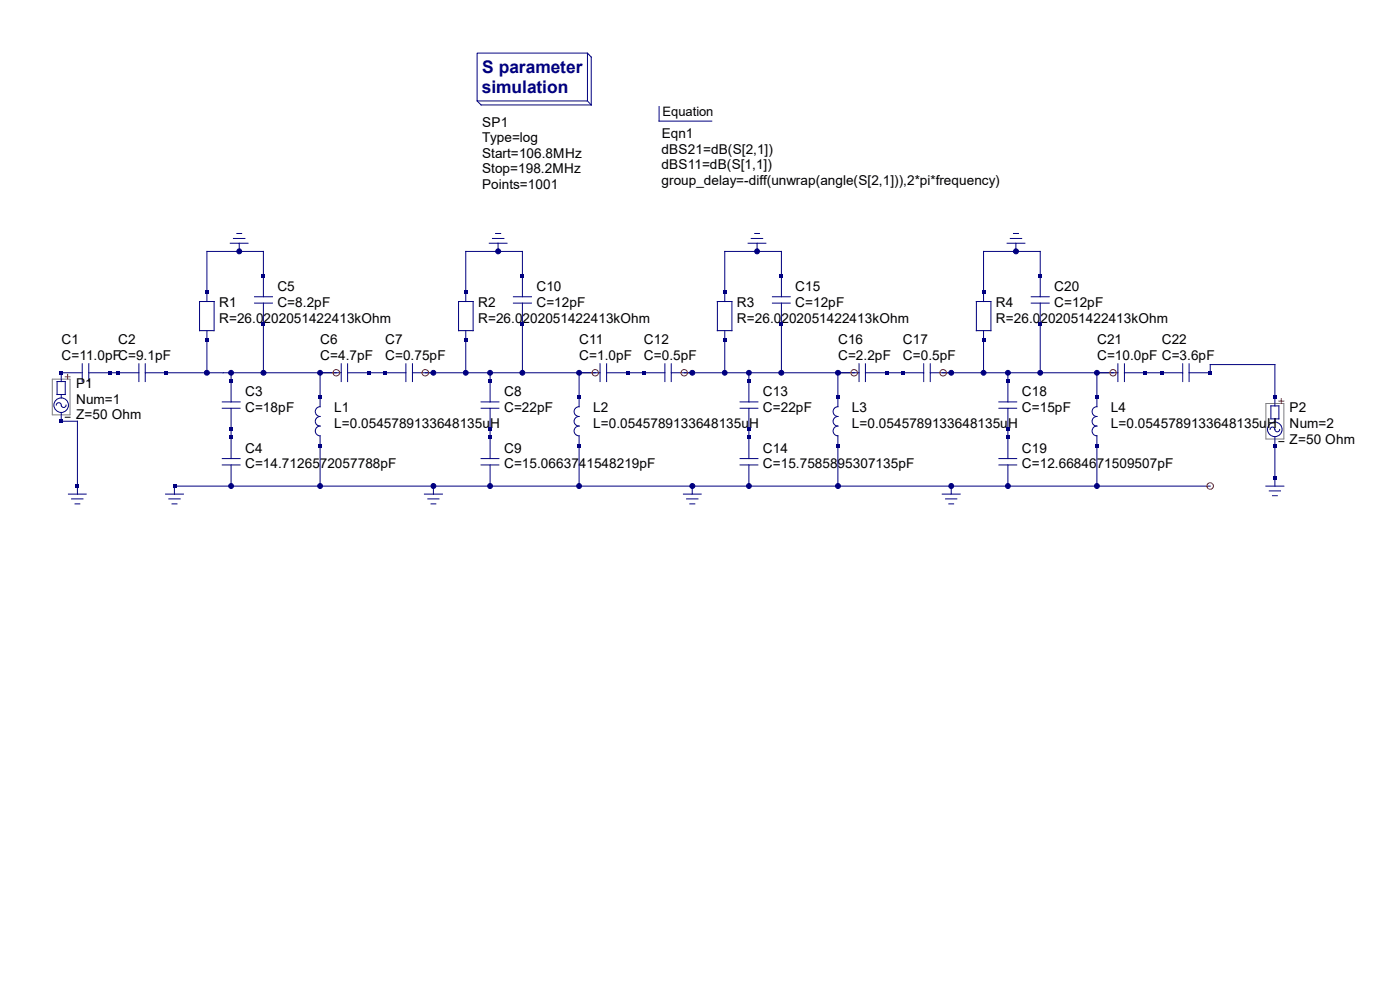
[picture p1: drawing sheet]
<svg xmlns="http://www.w3.org/2000/svg" width="297mm" height="210mm" viewBox="0 0 297 210" stroke-linecap="round" stroke-linejoin="round" font-family="sans-serif">
<g fill="none" stroke="#000080" stroke-width=".21">
<path d="M101.2 11.3h23.4v10.1h-23.4zM124.6 11.3l.8 .8v10.2M101.2 21.4l.9 .9h23.3M124.6 21.4l.8 .9M139.8 22.6v3.1h11.2M48.9 51.6h3.7M49.5 50.6h2.4M50.2 49.5h1.1M50.8 51.6v1.7M103.8 51.6h3.8M104.5 50.6h2.4M105.2 49.5h1"/>
<path d="M105.7 51.6v1.7M158.7 51.6h3.8M159.4 50.6h2.4M160.1 49.5h1M160.6 51.6v1.7M213.7 51.6h3.7M214.3 50.6h2.4M215 49.5h1.1M215.5 51.6v1.7M17.4 79.1h-4.4v1.8M17.4 77.2v3.7M18.8 79.1h10.7"/>
<path d="M18.8 77.2v3.7M29.5 77.2v3.7M30.8 79.1h41.6M30.8 77.2v3.7M42.3 64h3.1v6.1h-3.1zM43.9 70.1v9M49 79.1v6.2M54 64.3h3.8M54 62.9h3.8M55.9 62.9v-9.6h-12v10.7M55.9 64.3v14.8M67.9 79.1v7.2a1.04 1.04 0 0 0-1 1 1.04 1.04 0 0 0 1 1 1.02 1.02 0 0 0-1 1.1 1.02 1.02 0 0 0 1 1 1.04 1.04 0 0 0-1 1 1.04 1.04 0 0 0 1 1.1v10.6"/>
<path d="M72.4 77.2v3.7M73.7 79.1h12.4M73.7 77.2v3.7M86.1 77.2v3.7M87.5 77.2v3.7M87.5 79.1h39.8M97.3 64h3.1v6.1h-3.1zM98.8 70.1v9M104 79.1v6.2M108.9 64.3h3.8M108.9 62.9h3.8M110.8 62.9v-9.6h-12v10.7"/>
<path d="M110.8 64.3v14.8M122.9 79.1v7.2a1.04 1.04 0 0 0-1.1 1 1.04 1.04 0 0 0 1.1 1 1.02 1.02 0 0 0-1.1 1.1 1.02 1.02 0 0 0 1.1 1 1.04 1.04 0 0 0-1.1 1 1.04 1.04 0 0 0 1.1 1.1v10.6M127.3 77.2v3.7M128.7 79.1h12.4M128.7 77.2v3.7M141.1 77.2v3.7M142.4 79.1h39.8M142.4 77.2v3.7M152.2 64h3.1v6.1h-3.1zM153.8 70.1v9M158.9 79.1v6.2M163.9 64.3h3.7"/>
<path d="M163.9 62.9h3.7M165.8 62.9v-9.6h-12v10.7M165.8 64.3v14.8M177.8 79.1v7.2a1.04 1.04 0 0 0-1.1 1 1.04 1.04 0 0 0 1.1 1 1.02 1.02 0 0 0-1.1 1.1 1.02 1.02 0 0 0 1.1 1 1.04 1.04 0 0 0-1.1 1 1.04 1.04 0 0 0 1.1 1.1v10.6M182.2 77.2v3.7M183.6 79.1h12.4M183.6 77.2v3.7M196 77.2v3.7M197.4 79.1h39.8M197.4 77.2v3.7M207.1 64h3.1v6.1h-3.1zM208.7 70.1v9"/>
<path d="M213.8 79.1v6.2M218.8 64.3h3.8M218.8 62.9h3.8M220.7 62.9v-9.6h-12v10.7M220.7 64.3v14.8M232.7 79.1v7.2a1.04 1.04 0 0 0-1 1 1.04 1.04 0 0 0 1 1 1.02 1.02 0 0 0-1 1.1 1.02 1.02 0 0 0 1 1 1.04 1.04 0 0 0-1 1 1.04 1.04 0 0 0 1 1.1v10.6M237.2 77.2v3.7M238.5 79.1h12.4M238.5 77.2v3.7M250.9 77.2v3.7M252.3 79.1h4.5v-1.8h13.7v8.8M252.3 77.2v3.7"/>
<path d="M11.9 85.9a.58 .58 0 0 1 .7-.5 .58 .58 0 0 1 .5 .8 .51 .51 0 0 0 .5 .2 .51 .51 0 0 0 .4-.5M12.1 80.9h1.7v2.8h-1.7zM13 87.5v1.9h3.4v15.4M13 83.7v.7M47.2 98.6h3.7M47.2 97.3h3.7M47.2 86.6h3.7M47.2 85.3h3.7M49 86.6v10.7M49 98.6v4.5M102.1 98.6h3.7M102.1 97.3h3.7"/>
<path d="M102.1 86.6h3.7M102.1 85.3h3.7M104 86.6v10.7M104 98.6v4.5M157 98.6h3.8M157 97.3h3.8M157 86.6h3.8M157 85.3h3.8M158.9 86.6v10.7M158.9 98.6v4.5M211.9 98.6h3.8M211.9 97.3h3.8"/>
<path d="M211.9 86.6h3.8M211.9 85.3h3.8M213.8 86.6v10.7M213.8 98.6v4.5M269.5 91.1a.56 .56 0 0 1 .6-.5 .56 .56 0 0 1 .4 .7 .51 .51 0 0 0 .6 .3 .51 .51 0 0 0 .4-.5M269.6 86.1h1.7v2.8h-1.7zM270.5 88.9v.6M270.5 92.6v10.5M14.5 104.8h3.8M15.2 105.8h2.4M15.9 106.9h1M35.1 104.8h3.8"/>
<path d="M35.8 105.8h2.4M36.5 106.9h1M90 104.8h3.9M90.8 105.8h2.3M91.4 106.9h1.1M91.9 103.1v1.7M145 104.8h3.8M145.7 105.8h2.4M146.3 106.9h1.1M146.9 103.1v1.7M199.9 104.8h3.8M200.6 105.8h2.4"/>
<path d="M201.3 106.9h1M201.8 103.1v1.7M256.8 103.1h-219.8v1.7M268.6 103.1h3.8M269.3 104.1h2.4M270 105.2h1"/>
<circle cx="13" cy="86" r="1.54"/>
<circle cx="270.5" cy="91.1" r="1.55"/>
</g>
<path d="M11.1 80.4h3.8v7.6h-3.8zM268.6 85.6h3.8v7.5h-3.8z" fill="none" stroke="#808080" stroke-width=".21"/>
<path d="M13.8 79.9h1.1M14.4 79.4v1M271.3 85.1h1.1M271.8 84.6v1" fill="none" stroke="#f00" stroke-width=".21"/>
<path d="M13.8 88.5h1.1M271.3 93.7h1.1" fill="none" stroke="#000" stroke-width=".21"/>
<g fill="#000080">
<path d="M16.1 102.7h.7v.8h-.7z" fill-rule="evenodd"/>
<path d="M270.1 83.9h.7v.7h-.7z" fill-rule="evenodd"/>
<path d="M270.1 94.2h.7v.7h-.7z" fill-rule="evenodd"/>
<path d="M270.1 101h.7v.7h-.7z" fill-rule="evenodd"/>
<path d="M36.7 102.7h.7v.8h-.7z" fill-rule="evenodd"/>
<path d="M43.6 71.9h.6v.7h-.6z" fill-rule="evenodd"/>
<path d="M43.6 61.6h.6v.6h-.6z" fill-rule="evenodd"/>
<circle cx="50.7" cy="53.3" r=".52"/>
</g>
<circle cx="50.7" cy="53.3" r=".52" fill="none" stroke="#000080" stroke-width=".21"/>
<circle cx="49" cy="103.1" r=".51" fill="#000080"/>
<circle cx="49" cy="103.1" r=".51" fill="none" stroke="#000080" stroke-width=".21"/>
<g fill="#000080">
<path d="M48.7 92.5h.7v.6h-.7z" fill-rule="evenodd"/>
<path d="M81.3 78.7h.7v.7h-.7z" fill-rule="evenodd"/>
<circle cx="91.9" cy="79.1" r=".51"/>
</g>
<circle cx="91.9" cy="79.1" r=".51" fill="none" stroke="#000080" stroke-width=".21"/>
<g fill="#000080">
<path d="M55.5 68.4h.8v.7h-.8z" fill-rule="evenodd"/>
<path d="M55.5 58.1h.8v.7h-.8z" fill-rule="evenodd"/>
<path d="M48.7 90.8h.7v.6h-.7z" fill-rule="evenodd"/>
<path d="M48.7 80.4h.7v.8h-.7z" fill-rule="evenodd"/>
<circle cx="67.9" cy="79.1" r=".51"/>
</g>
<circle cx="67.9" cy="79.1" r=".51" fill="none" stroke="#000080" stroke-width=".21"/>
<g fill="#000080">
<path d="M77.9 78.7h.7v.7h-.7z" fill-rule="evenodd"/>
<path d="M67.6 94.2h.6v.7h-.6z" fill-rule="evenodd"/>
<path d="M67.6 83.9h.6v.7h-.6z" fill-rule="evenodd"/>
<path d="M12.7 78.7h.6v.7h-.6z" fill-rule="evenodd"/>
<path d="M22.9 78.7h.7v.7h-.7z" fill-rule="evenodd"/>
<path d="M12.7 89h.6v.7h-.6z" fill-rule="evenodd"/>
<path d="M24.6 78.7h.8v.7h-.8z" fill-rule="evenodd"/>
<path d="M35 78.7h.6v.7h-.6z" fill-rule="evenodd"/>
<circle cx="91.9" cy="103.1" r=".52"/>
</g>
<circle cx="91.9" cy="103.1" r=".52" fill="none" stroke="#000080" stroke-width=".21"/>
<g fill="#000080">
<path d="M98.5 71.9h.6v.7h-.6z" fill-rule="evenodd"/>
<path d="M98.5 61.6h.6v.6h-.6z" fill-rule="evenodd"/>
<circle cx="105.7" cy="53.3" r=".53"/>
</g>
<circle cx="105.7" cy="53.3" r=".53" fill="none" stroke="#000080" stroke-width=".21"/>
<g fill="#000080">
<path d="M110.5 68.4h.7v.7h-.7z" fill-rule="evenodd"/>
<path d="M110.5 58.1h.7v.7h-.7z" fill-rule="evenodd"/>
<path d="M122.5 94.2h.7v.7h-.7z" fill-rule="evenodd"/>
<path d="M122.5 83.9h.7v.7h-.7z" fill-rule="evenodd"/>
<circle cx="146.9" cy="103.1" r=".53"/>
</g>
<circle cx="146.9" cy="103.1" r=".53" fill="none" stroke="#000080" stroke-width=".21"/>
<g fill="#000080">
<path d="M153.4 71.9h.7v.7h-.7z" fill-rule="evenodd"/>
<path d="M153.4 61.6h.7v.6h-.7z" fill-rule="evenodd"/>
<circle cx="160.6" cy="53.3" r=".52"/>
</g>
<circle cx="160.6" cy="53.3" r=".52" fill="none" stroke="#000080" stroke-width=".21"/>
<g fill="#000080">
<path d="M165.4 68.4h.7v.7h-.7z" fill-rule="evenodd"/>
<path d="M165.4 58.1h.7v.7h-.7z" fill-rule="evenodd"/>
<path d="M177.4 94.2h.7v.7h-.7z" fill-rule="evenodd"/>
<path d="M177.4 83.9h.7v.7h-.7z" fill-rule="evenodd"/>
<circle cx="201.8" cy="103.1" r=".52"/>
</g>
<circle cx="201.8" cy="103.1" r=".52" fill="none" stroke="#000080" stroke-width=".21"/>
<g fill="#000080">
<path d="M208.3 71.9h.7v.7h-.7z" fill-rule="evenodd"/>
<path d="M208.3 61.6h.7v.6h-.7z" fill-rule="evenodd"/>
<circle cx="215.5" cy="53.3" r=".53"/>
</g>
<circle cx="215.5" cy="53.3" r=".53" fill="none" stroke="#000080" stroke-width=".21"/>
<g fill="#000080">
<path d="M220.3 68.4h.7v.7h-.7z" fill-rule="evenodd"/>
<path d="M220.3 58.1h.7v.7h-.7z" fill-rule="evenodd"/>
<path d="M232.4 94.2h.6v.7h-.6z" fill-rule="evenodd"/>
<path d="M232.4 83.9h.6v.7h-.6z" fill-rule="evenodd"/>
<circle cx="122.8" cy="79.1" r=".51"/>
</g>
<circle cx="122.8" cy="79.1" r=".51" fill="none" stroke="#000080" stroke-width=".21"/>
<g fill="#000080">
<path d="M132.8 78.7h.7v.7h-.7z" fill-rule="evenodd"/>
<path d="M136.2 78.7h.7v.7h-.7z" fill-rule="evenodd"/>
<circle cx="146.9" cy="79.1" r=".52"/>
</g>
<circle cx="146.9" cy="79.1" r=".52" fill="none" stroke="#000080" stroke-width=".21"/>
<circle cx="104" cy="103.1" r=".52" fill="#000080"/>
<circle cx="104" cy="103.1" r=".52" fill="none" stroke="#000080" stroke-width=".21"/>
<g fill="#000080">
<path d="M103.6 92.5h.7v.6h-.7z" fill-rule="evenodd"/>
<path d="M103.6 90.8h.7v.6h-.7z" fill-rule="evenodd"/>
<path d="M103.6 80.4h.7v.8h-.7z" fill-rule="evenodd"/>
<path d="M158.5 90.8h.7v.6h-.7z" fill-rule="evenodd"/>
<path d="M158.5 80.4h.7v.8h-.7z" fill-rule="evenodd"/>
<circle cx="177.8" cy="79.1" r=".52"/>
</g>
<circle cx="177.8" cy="79.1" r=".52" fill="none" stroke="#000080" stroke-width=".21"/>
<g fill="#000080">
<path d="M187.7 78.7h.7v.7h-.7z" fill-rule="evenodd"/>
<path d="M191.2 78.7h.7v.7h-.7z" fill-rule="evenodd"/>
<circle cx="201.8" cy="79.1" r=".51"/>
</g>
<circle cx="201.8" cy="79.1" r=".51" fill="none" stroke="#000080" stroke-width=".21"/>
<circle cx="232.7" cy="79.1" r=".51" fill="#000080"/>
<circle cx="232.7" cy="79.1" r=".51" fill="none" stroke="#000080" stroke-width=".21"/>
<g fill="#000080">
<path d="M242.7 78.7h.6v.7h-.6z" fill-rule="evenodd"/>
<path d="M246.1 78.7h.7v.7h-.7z" fill-rule="evenodd"/>
<path d="M256.4 78.7h.7v.7h-.7z" fill-rule="evenodd"/>
<circle cx="158.9" cy="103.1" r=".51"/>
</g>
<circle cx="158.9" cy="103.1" r=".51" fill="none" stroke="#000080" stroke-width=".21"/>
<g fill="#000080">
<path d="M158.5 92.5h.7v.6h-.7z" fill-rule="evenodd"/>
<path d="M213.5 90.8h.7v.6h-.7z" fill-rule="evenodd"/>
<path d="M213.5 80.4h.7v.8h-.7z" fill-rule="evenodd"/>
<circle cx="213.8" cy="103.1" r=".52"/>
</g>
<circle cx="213.8" cy="103.1" r=".52" fill="none" stroke="#000080" stroke-width=".21"/>
<g fill="#000080">
<path d="M213.5 92.5h.7v.6h-.7z" fill-rule="evenodd"/>
<circle cx="55.9" cy="79.1" r=".52"/>
</g>
<circle cx="55.9" cy="79.1" r=".52" fill="none" stroke="#000080" stroke-width=".21"/>
<circle cx="49" cy="79.1" r=".51" fill="#000080"/>
<circle cx="49" cy="79.1" r=".51" fill="none" stroke="#000080" stroke-width=".21"/>
<circle cx="43.9" cy="79.1" r=".52" fill="#000080"/>
<circle cx="43.9" cy="79.1" r=".52" fill="none" stroke="#000080" stroke-width=".21"/>
<circle cx="67.9" cy="103.1" r=".51" fill="#000080"/>
<circle cx="67.9" cy="103.1" r=".51" fill="none" stroke="#000080" stroke-width=".21"/>
<circle cx="71.4" cy="79.1" r=".69" fill="none" stroke="#f00" stroke-width=".21"/>
<circle cx="110.8" cy="79.1" r=".51" fill="#000080"/>
<circle cx="110.8" cy="79.1" r=".51" fill="none" stroke="#000080" stroke-width=".21"/>
<circle cx="104" cy="79.1" r=".51" fill="#000080"/>
<circle cx="104" cy="79.1" r=".51" fill="none" stroke="#000080" stroke-width=".21"/>
<circle cx="98.8" cy="79.1" r=".51" fill="#000080"/>
<circle cx="98.8" cy="79.1" r=".51" fill="none" stroke="#000080" stroke-width=".21"/>
<circle cx="126.3" cy="79.1" r=".68" fill="none" stroke="#f00" stroke-width=".21"/>
<circle cx="122.8" cy="103.1" r=".52" fill="#000080"/>
<circle cx="122.8" cy="103.1" r=".52" fill="none" stroke="#000080" stroke-width=".21"/>
<circle cx="90.2" cy="79.1" r=".69" fill="none" stroke="#f00" stroke-width=".21"/>
<circle cx="165.8" cy="79.1" r=".52" fill="#000080"/>
<circle cx="165.8" cy="79.1" r=".52" fill="none" stroke="#000080" stroke-width=".21"/>
<circle cx="158.9" cy="79.1" r=".51" fill="#000080"/>
<circle cx="158.9" cy="79.1" r=".51" fill="none" stroke="#000080" stroke-width=".21"/>
<circle cx="153.8" cy="79.1" r=".51" fill="#000080"/>
<circle cx="153.8" cy="79.1" r=".51" fill="none" stroke="#000080" stroke-width=".21"/>
<circle cx="181.2" cy="79.1" r=".69" fill="none" stroke="#f00" stroke-width=".21"/>
<circle cx="177.8" cy="103.1" r=".53" fill="#000080"/>
<circle cx="177.8" cy="103.1" r=".53" fill="none" stroke="#000080" stroke-width=".21"/>
<circle cx="145.2" cy="79.1" r=".68" fill="none" stroke="#f00" stroke-width=".21"/>
<circle cx="220.7" cy="79.1" r=".51" fill="#000080"/>
<circle cx="220.7" cy="79.1" r=".51" fill="none" stroke="#000080" stroke-width=".21"/>
<circle cx="213.8" cy="79.1" r=".51" fill="#000080"/>
<circle cx="213.8" cy="79.1" r=".51" fill="none" stroke="#000080" stroke-width=".21"/>
<circle cx="208.7" cy="79.1" r=".51" fill="#000080"/>
<circle cx="208.7" cy="79.1" r=".51" fill="none" stroke="#000080" stroke-width=".21"/>
<circle cx="236.1" cy="79.1" r=".68" fill="none" stroke="#f00" stroke-width=".21"/>
<circle cx="232.7" cy="103.1" r=".52" fill="#000080"/>
<circle cx="232.7" cy="103.1" r=".52" fill="none" stroke="#000080" stroke-width=".21"/>
<g fill="none" stroke="#f00" stroke-width=".21">
<circle cx="200.1" cy="79.1" r=".69"/>
<circle cx="256.7" cy="103.1" r=".69"/>
</g>
<g font-size="3.7" fill="#000080">
<text x="102.3" y="15.5">S parameter</text>
<text x="102.2" y="19.8">simulation</text>
</g>
<g font-size="2.9">
<text x="102.3" y="26.9">SP1</text>
<text x="140.4" y="29.3">Eqn1</text>
<text x="102.3" y="30.2">Type=log</text>
<text x="102.3" y="33.5">Start=106.8MHz</text>
<text x="140.3" y="32.6">dBS21=dB(S[2,1])</text>
<text x="140.3" y="35.9">dBS11=dB(S[1,1])</text>
<text x="102.3" y="36.8">Stop=198.2MHz</text>
<text x="102.3" y="40.1">Points=1001</text>
<text x="140.3" y="39.2">group_delay=-diff(unwrap(angle(S[2,1])),2*pi*frequency)</text>
<text x="46.5" y="65.2">R1</text>
<text x="58.8" y="61.7">C5</text>
<text x="58.8" y="65">C=8.2pF</text>
<text x="101.4" y="65.2">R2</text>
<text x="113.8" y="61.7">C10</text>
<text x="113.8" y="65">C=12pF</text>
<text x="156.3" y="65.2">R3</text>
<text x="168.7" y="61.7">C15</text>
<text x="168.7" y="65">C=12pF</text>
<text x="211.3" y="65.2">R4</text>
<text x="223.6" y="61.7">C20</text>
<text x="223.6" y="65">C=12pF</text>
<text x="46.5" y="68.5">R=26.0202051422413kOhm</text>
<text x="101.4" y="68.5">R=26.0202051422413kOhm</text>
<text x="156.3" y="68.5">R=26.0202051422413kOhm</text>
<text x="211.3" y="68.5">R=26.0202051422413kOhm</text>
<text x="13" y="73.1">C1</text>
<text x="13" y="76.4">C=11.0pFC=9.1pF</text>
<text x="25.1" y="73.1">C2</text>
<text x="67.9" y="73.1">C6</text>
<text x="67.9" y="76.4">C=4.7pF</text>
<text x="81.7" y="73.1">C7</text>
<text x="81.7" y="76.4">C=0.75pF</text>
<text x="122.9" y="73.1">C11</text>
<text x="122.9" y="76.4">C=1.0pF</text>
<text x="136.6" y="73.1">C12</text>
<text x="136.6" y="76.4">C=0.5pF</text>
<text x="177.8" y="73.1">C16</text>
<text x="177.8" y="76.4">C=2.2pF</text>
<text x="191.6" y="73.1">C17</text>
<text x="191.6" y="76.4">C=0.5pF</text>
<text x="232.7" y="73.1">C21</text>
<text x="232.7" y="76.4">C=10.0pF C=3.6pF</text>
<text x="246.5" y="73.1">C22</text>
<text x="16.1" y="82.3">P1</text>
<text x="16.1" y="85.6">Num=1</text>
<text x="16.1" y="88.9">Z=50 Ohm</text>
<text x="52" y="84.1">C3</text>
<text x="52" y="87.4">C=18pF</text>
<text x="70.9" y="87.5">L1</text>
<text x="106.9" y="84.1">C8</text>
<text x="106.9" y="87.4">C=22pF</text>
<text x="125.8" y="87.5">L2</text>
<text x="161.8" y="84.1">C13</text>
<text x="161.8" y="87.4">C=22pF</text>
<text x="180.7" y="87.5">L3</text>
<text x="216.8" y="84.1">C18</text>
<text x="216.8" y="87.4">C=15pF</text>
<text x="235.7" y="87.5">L4</text>
<text x="273.6" y="87.5">P2</text>
<text x="70.9" y="90.8">L=0.0545789133648135uH</text>
<text x="125.8" y="90.8">L=0.0545789133648135uH</text>
<text x="180.7" y="90.8">L=0.0545789133648135uH</text>
<text x="235.7" y="90.8">L=0.0545789133648135uH</text>
<text x="273.6" y="90.8">Num=2</text>
<text x="273.6" y="94.1">Z=50 Ohm</text>
<text x="52" y="96.1">C4</text>
<text x="52" y="99.4">C=14.7126572057788pF</text>
<text x="106.9" y="96.1">C9</text>
<text x="106.9" y="99.4">C=15.0663741548219pF</text>
<text x="161.8" y="96.1">C14</text>
<text x="161.8" y="99.4">C=15.7585895307135pF</text>
<text x="216.8" y="96.1">C19</text>
<text x="216.8" y="99.4">C=12.6684671509507pF</text>
</g>
<text font-size="2.8" x="140.5" y="24.6">Equation</text>
</svg>
